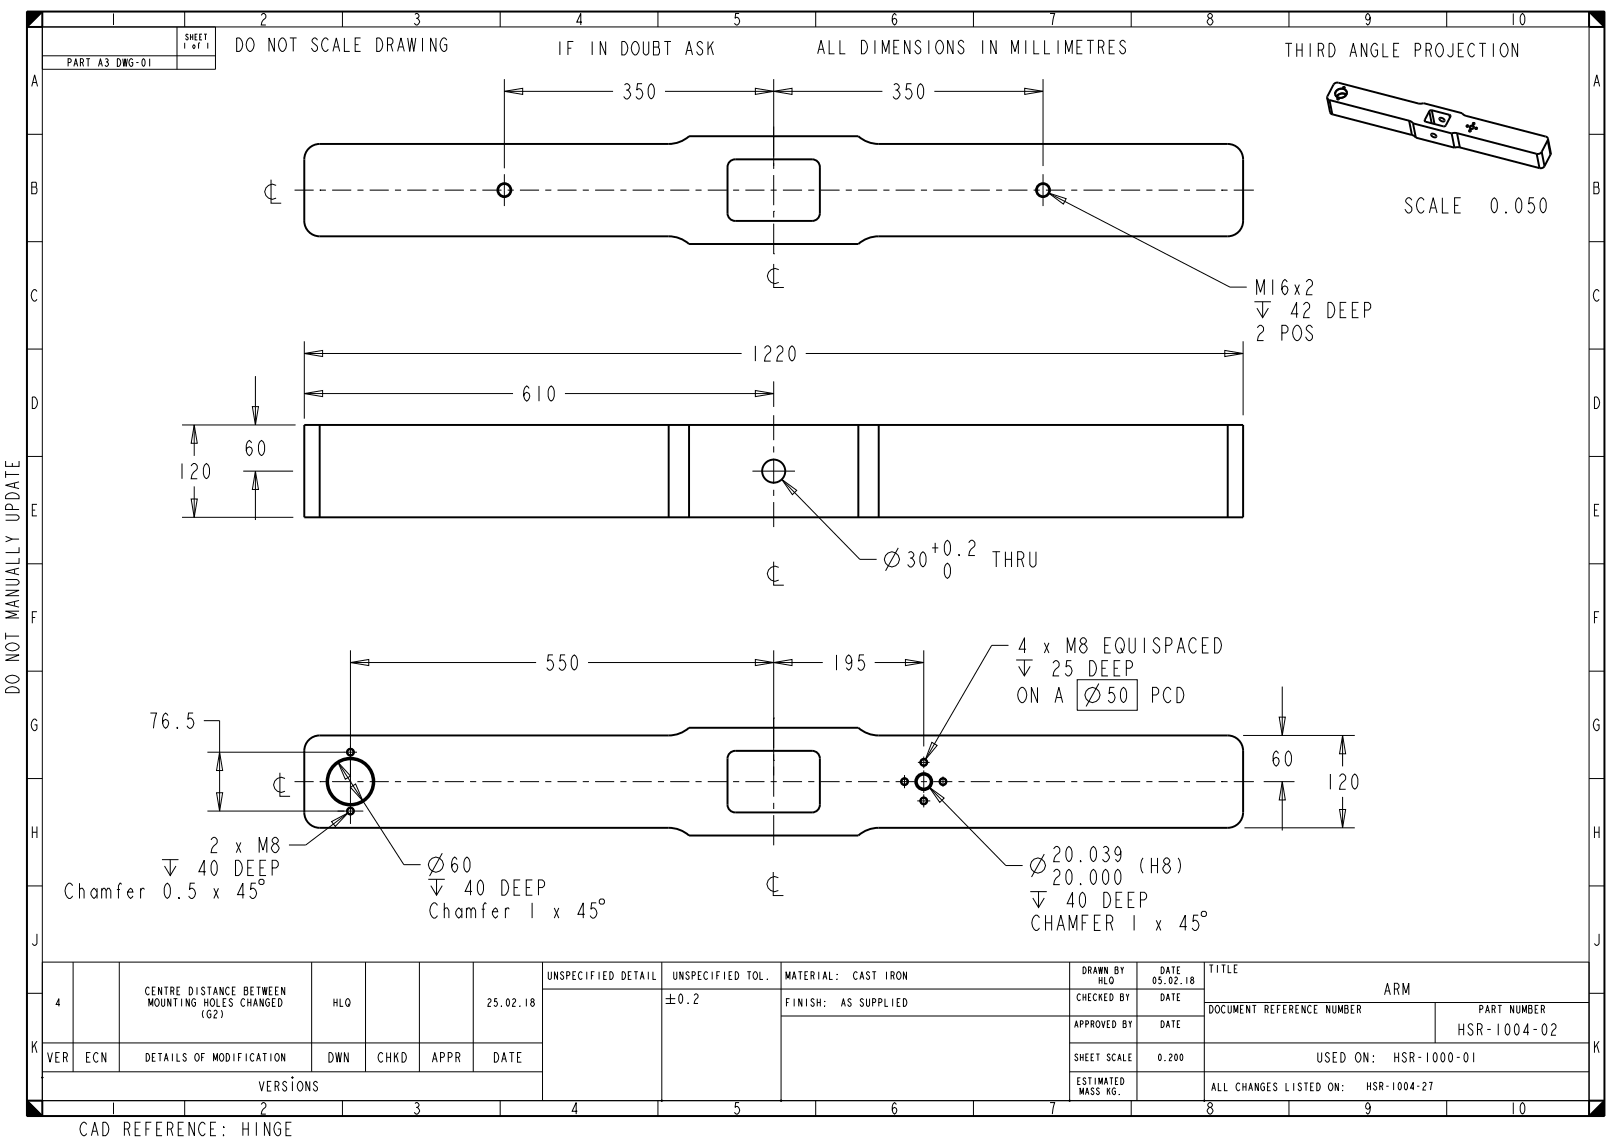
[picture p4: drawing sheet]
<svg xmlns="http://www.w3.org/2000/svg" width="420mm" height="297mm" viewBox="0 0 420 297" stroke-linecap="round" stroke-linejoin="round" font-family="sans-serif">
<path d="M7 3h4l-4 4zM413 3h4v4zM7 286l4 4h-4zM413 290l4-4v4z" fill="#000"/>
<g fill="none" stroke="#000" stroke-width=".26">
<path d="M7 3h4l-4 4zM7 7h410v279h-410zM11 3h402v287h-402zM11 14.5h45M46 7v11M48 3v4M56 7v11h-45M89 3v4M130 3v4M171 3v4M212 3v4M253 3v4"/>
<path d="M294 3v4M335 3v4M376 3v4M413 3h4v4zM7 34.9h4M131.1 23.7l4.7-.8v1.6zM131.1 20.6v23.1M131.1 23.7h28.2M172.8 23.7h56.5M196.3 22.9l4.8 .8-4.8 .8zM201.1 23.7l4.7-.8v1.6zM201.1 20.6v22.5"/>
<path d="M242.8 23.7h28.3M266.3 22.9l4.8 .8-4.8 .8zM271.1 20.6v22.5M413 34.9h4M70.4 46.7v6.1h2.7M71.8 48.2a1.95 1.95 0 0 0-3 1.6 1.95 1.95 0 0 0 3 1.7M272.5 50.1l4.6 1.5-.7 1.4zM272.5 50.1l47.2 24.5h4.3M7 62.8h4M201.1 68.6v6.1h2.6M202.4 70.1a1.95 1.95 0 0 0-3 1.6 1.95 1.95 0 0 0 3 1.7M328.2 78.4v4.1"/>
<path d="M413 62.8h4M7 90.7h4M66.4 97.7v12.7M79.1 91.9l4.7-.8v1.5zM79.1 88.7v20.1M79.1 91.9h113.6M201.1 99.1v6.6M209.4 91.9h113.7M318.3 91.1l4.8 .8-4.8 .7zM323.1 88.7v19.2M326.7 80.1l1.5 2.4 1.5-2.4M413 90.7h4"/>
<path d="M7 118.6h4M47.3 110.4h29.5M50.5 110.4l.8 4.8h-1.6zM50.5 110.4v8.1M65.6 105.7h1.6l-.8 4.7zM79.1 102.3l4.7-.8v1.6zM79.1 102.3h54.2M146.8 102.3h54.3M196.3 101.5l4.8 .8-4.8 .8zM413 118.6h4M47.3 134.4h28.9M49.7 129.7h1.6l-.8 4.7z"/>
<path d="M50.5 126.4v8M63.2 122.4h13M66.4 122.4l.8 4.8h-1.6zM66.4 122.4v12.7M203.2 124.6l3.9 2.8-1.2 1.1zM203.2 124.6l20.3 20.7h4.3M7 146.5h4M201.1 145.9v6.2h2.6M202.4 147.4a1.95 1.95 0 0 0-3 1.7 1.95 1.95 0 0 0 3 1.6M233.5 142.4l-3.3 5.9M413 146.5h4M7 174.4h4"/>
<path d="M91.1 172.2l4.7-.8v1.5zM91.1 169v32.5M91.1 172.2h48.2M152.8 172.2h61M196.3 171.4l4.8 .8-4.8 .7zM201.1 172.2l4.7-.8v1.5zM201.1 169v32.5M227.3 172.2h12.8M235.3 171.4l4.8 .8-4.8 .7zM240.1 169v25M262.1 167.7h-4.4l-17.2 29.7M264.8 173.2l1.4 2.4 1.5-2.4"/>
<path d="M266.2 171.5v4.1M280 176.6h15.6v8h-15.6zM285.6 177.6l-3.3 6M289.6 178.6h-1.2l-.2 1.7 .4-.4a1.33 1.33 0 0 1 1.2 1.4 1.33 1.33 0 0 1-1.2 1.3l-.6-.7M291.6 178.9l.4-.3a2.68 2.68 0 0 1 0 4 2.81 2.81 0 0 1-.4-3.7zM333.3 178.4v12.7M413 174.4h4M53 187.3h4.1v23.5M53.9 195.5h35.6M57.1 195.5l.8 4.7h-1.6zM87.8 198.1l3.3 3.5-1.4 .9zM87.8 198.1l17.2 26.6h4.3"/>
<path d="M242.2 192.9l1.4 .8-3.1 3.7zM323.1 191.1h29M332.5 186.3h1.6l-.8 4.8zM348.9 191.1l.8 4.8h-1.6zM348.9 191.1v8M7 202.3h4M53.9 210.8h35.6M56.3 206h1.6l-.8 4.8zM72.7 200.8v6.1h2.7M74.1 202.3a1.95 1.95 0 0 0-3 1.6 1.95 1.95 0 0 0 3 1.7M86.2 213.5l4.2-2.3-3.3 3.5zM90.4 211.2l-10.9 8.4h-4.4"/>
<path d="M91.1 204.6l1.3-.9 1.9 4.5zM241.5 204.5l3.9 2.9-1.2 1.1zM241.5 204.5l19.9 20.4h4.4M323.4 215.1h28.7M328.4 203.1h8M333.3 203.1l.8 4.8h-1.6zM333.3 203.1v12.7M348.1 210.3h1.6l-.8 4.8zM348.9 207.1v8M413 202.3h4M7 230.2h4M18.9 230.2l-.6-.7a1.3 1.3 0 0 0-1.2 1 2.47 2.47 0 0 0 .8 3h.4l.6-.7"/>
<path d="M20.7 231.5v-.4l.4-.3h.4l.4 .7v2M20.7 229.5v4M25.2 231.8l-.8-1a1.47 1.47 0 0 0-.8 1.3 1.47 1.47 0 0 0 .8 1.4l.8-1M25.2 230.8v2.7M26.4 231.5l.4-.7h.4l.4 .7v2M26.4 230.8v2.7M27.6 231.5l.4-.7h.4l.4 .7v2M30.4 231.1h.8M31.6 229.8l-.4-.3-.4 .7v3.3M33.2 231.8h1.4l-.2-.7-.4-.3a1.47 1.47 0 0 0-.9 1.3 1.47 1.47 0 0 0 .9 1.4l.6-.7M36.5 230.8v2.7M37.5 231.1l-.2-.3h-.4l-.4 .7"/>
<path d="M42.1 223.4h4.3M42.8 225l1.4 2.5 1.5-2.5M43.1 229.8l.4-.3a2.68 2.68 0 0 1 0 4 2.81 2.81 0 0 1-.4-3.7zM44.2 223.4v4.1M46.5 233.1l.2 .4h-.2zM50.6 229.5h-1.2l-.2 1.6 .4-.3a1.33 1.33 0 0 1 1.2 1.3 1.33 1.33 0 0 1-1.2 1.4l-.6-.7M55.6 230.8l1.2 2.7M56.8 230.8l-1.2 2.7M63.5 232.5h-1.8l1.4-3v4M66.5 229.5h-1.2l-.2 1.6 .4-.3a1.33 1.33 0 0 1 1.2 1.3 1.33 1.33 0 0 1-1.2 1.4l-.6-.7M67.6 228.5h.7l.3 .3v.7l-.3 .3h-.7l-.3-.3v-.7zM111.3 228.5h4.3"/>
<path d="M112 230.1l1.5 2.5 1.4-2.5M113.5 228.5v4.1M113.7 235.3l-.6-.7a1.31 1.31 0 0 0-1.2 1 2.47 2.47 0 0 0 .8 3h.4l.6-.7M114.9 221.7l-3.3 6M115.5 236.6v-.3l.4-.4h.4l.4 .7v2M115.5 234.6v4M120 236.9l-.8-1a1.47 1.47 0 0 0-.8 1.3 1.47 1.47 0 0 0 .8 1.4l.8-1M120 235.9v2.7M121.2 236.6l.4-.7h.4l.4 .7v2M121.2 235.9v2.7M122.4 236.6l.4-.7h.4l.4 .7v2M125.2 236.3h.8"/>
<path d="M126.4 234.9l-.4-.3-.4 .7v3.3M128 236.9h1.4l-.2-.6-.4-.4a1.47 1.47 0 0 0-.9 1.3 1.47 1.47 0 0 0 .9 1.4l.6-.7M131.3 235.9v2.7M132.3 236.3l-.2-.4h-.4l-.4 .7M138.3 234.6v4M144 235.9l1.2 2.7M145.2 235.9l-1.2 2.7M152 237.6h-1.8l1.4-3v4M155 234.6h-1.2l-.2 1.7 .4-.4a1.33 1.33 0 0 1 1.2 1.3 1.33 1.33 0 0 1-1.2 1.4l-.6-.7M155.8 233.9l.3-.3h.6l.4 .3v.7l-.4 .3h-.6l-.3-.3zM201 226.6v6.1h2.6M202.3 228.1a1.95 1.95 0 0 0-3 1.6 1.95 1.95 0 0 0 3 1.7"/>
<path d="M267.8 231.7h4.3M268.4 233.3l1.5 2.5 1.5-2.5M269.9 231.7v4.1M270.1 238.5l-.5-.7a1.3 1.3 0 0 0-1.2 1 2.47 2.47 0 0 0 .8 3h.4l.5-.7M271.4 221.9l-3.3 6M271.7 237.8v4M271.7 239.8h1.6M273.3 237.8v4M281.3 239.8h1M282.8 237.8h-1.5v4M284.4 239.8h1M286 237.8h-1.6v4h1.6"/>
<path d="M287.6 239.8h1l.6-.7v-.6l-.6-.7h-1v4M288.6 239.8l.6 2M294.8 237.8v4M300.5 239.1l1.2 2.7M301.7 239.1l-1.2 2.7M311.4 237.8h-1.2l-.2 1.7 .4-.4a1.33 1.33 0 0 1 1.2 1.3 1.33 1.33 0 0 1-1.2 1.4l-.6-.7M312.5 236.8h.7l.3 .3v.7l-.3 .3h-.7l-.3-.3v-.7zM413 230.2h4M7 258.1h4M11 250h402M19 250v28.5M31 250v28.5"/>
<path d="M81 250v28.5M95 250v28.5M109 250v28.5M123 250v28.5M141 257h172M141 250v36M172 250v36M173 259.5h2.5M174.3 258.2v2.5M176.7 258.5l.2-.3a1.69 1.69 0 0 1 0 2.5 1.77 1.77 0 0 1-.2-2.2zM180.4 258.7l.4-.5h.2l.4 .5a.97 .97 0 0 1-.6 1l-.4 1h1M203 250v36"/>
<path d="M274.7 241.8l1-4 1 4M275.1 240.4h1.2M277.9 241.8v-4l1 3.3 1-3.3v4M278 250v36M295.5 250v36M308.4 240.8h-1.7l1.4-3v4M313 250v36M413 258.1h4M11 271h130M11 278.5h130M173 260.7h2.5M178.8 260.5l.1 .2z"/>
<path d="M203 264h110M278 271h135M278 278.5h135M313 260.5h100M373 260.5v10.5M7 286l4 4h-4zM48 286v4M89 286v4M130 286v4M171 286v4M212 286v4M253 286v4"/>
<path d="M294 286v4M335 286v4M376 286v4M413 290l4-4v4z"/>
<circle cx="231.8" cy="145.3" r="1.95"/>
<circle cx="283.9" cy="180.6" r="1.95"/>
<circle cx="113.3" cy="224.7" r="1.95"/>
<circle cx="269.7" cy="224.9" r="1.95"/>
</g>
<g fill="none" stroke="#000" stroke-width=".51">
<path d="M7 3h410v287h-410zM11 3v4h-4zM413 3l4 4h-4zM80.3 38.6a4 4 0 0 1 2.8-1.2h90.7a8 8 0 0 0 5.3-2h44a8 8 0 0 0 5.3 2h90.7a4 4 0 0 1 4 4v16a4 4 0 0 1-4 4h-90.7a8 8 0 0 0-5.3 2h-44a8 8 0 0 0-5.3-2h-90.7a4 4 0 0 1-4-4v-16a4 4 0 0 1 1.2-2.8zM344.9 25.4l1.7-3.5 .5-.4h.6l20.9 5.4 1.4-.1 10 2.6 .9 .7 20.8 5.4 .6 .5M344.9 25.4l.8 3.8 .6 .5M344.9 25.4l.6 .6M345.5 26l.8 3.7M345.5 26l20.7 5.4M346.3 29.7l20.7 5.4M347.1 24.5a1.59 1.59 0 0 0 1.4 .9 1.59 1.59 0 0 0 1.4-.8M347.4 25.1h.1"/>
<path d="M348 25.7l-.1 .1M348 25.7h.1M348 25.6v.1M348 25.6h-.4l.3 .2M348 25.6l-.1 .2M349.4 22.9h.1M349.5 22.8l-.2 .1M349.5 22.8h.1M349.5 22.8l-.4-.1 .2 .2M349.5 22.8l-.4-.1v.2h.3M349.5 22.8l-.1 .1M349.9 24.6a1.69 1.69 0 0 0-2.5 .5"/>
<path d="M349.9 24.6a1.75 1.75 0 0 0-2.5 .5M349.9 24.6h.1M350 24l-.1 .6M350 24a1.55 1.55 0 0 0-1.7-.9 1.55 1.55 0 0 0-1.2 1.4M350.1 23.9v.1M350.1 23.9a1.59 1.59 0 0 0-1.8-.9 1.59 1.59 0 0 0-1.3 1.6M350.1 24l-.2 .6M366.2 31.4l1 .7M366.2 31.4l.8 3.7M367 35.1l1 .7M367.2 32.1l.8 3.7M367.2 32.1l10.1 2.6"/>
<path d="M368 35.8l10 2.6M370.3 31.1l.1 .4M371.5 28.9l-1.2 2.2M371.5 28.9l.6 3.1M372.1 28.6l-.6 .3M372.1 28.6l.7 3.6M372.1 28.6l4.6 1.2M376.7 29.8l.3 .5-1.2 2.3-.4 .2-4.9-1.2-.2-.2v-.3M376.7 29.8l.1 .8M377.3 34.7l.7 3.7M378.7 34.6l-1.4 .1M378.7 34.6l20.7 5.4"/>
<path d="M378.7 34.6l.7 3.7M379.4 38.3l-1.4 .1M379.4 38.3l20.7 5.4M381.6 32.8l-.1 .1M381.6 32.8h.1M381.6 32.7v.1M381.6 32.7h-.4l.3 .2M381.6 32.7h-.4v.2h.3M382 32.9a.52 .52 0 0 0 .4 .6 .52 .52 0 0 0 .6-.3M382 32.9a.52 .52 0 0 1 .7-.4 .52 .52 0 0 1 .3 .7M382.2 32.8a.45 .45 0 0 1 .6-.2 .45 .45 0 0 1 .2 .6l-.1 .1a.44 .44 0 0 1-.6 .2 .44 .44 0 0 1-.1-.7zM382.2 34l-.1 .1"/>
<path d="M382.2 34h.1M382.2 34l-.3-.1 .2 .2M382.3 34l-.4-.1-.1 .2h.3M383 33.2h.1M383.2 32.2l-.1 .1M383.2 32.2h.1M383.2 32.1v.1M383.2 32.1h-.4l.3 .2M383.2 32.1l-.4-.1v.2l.3 .1M383.9 33.4l-.2 .1M383.9 33.4h.1M383.9 33.3v.1"/>
<path d="M383.9 33.3h-.4l.2 .2M383.9 33.3l-.4-.1v.2l.2 .1M399.4 40l.7 3.7M400.7 39.5l-.6 .4-.7 .1M400.7 39.5l.7 3.7M402.2 36.5l-1.5 3M402.2 36.5l.8 3.7M402.3 36l.8 3.8-.1 .4M402.3 36l-.1 .5M189.7 42l.9-.5 .5-.1h20a2 2 0 0 1 2 2v12a2 2 0 0 1-2 2h-20a2 2 0 0 1-2-2v-12l.1-.5zM401.4 43.2l-.5 .4-.8 .1M403 40.2l-1.6 3"/>
<path d="M79.1 110.4h244v24h-244zM83.1 110.4v24M173.8 110.4v24M179.1 110.4v24M223.1 110.4v24M228.4 110.4v24M319.1 110.4v24M80.3 192.3a4 4 0 0 1 2.8-1.2h90.7a8 8 0 0 0 5.3-2h44a8 8 0 0 0 5.3 2h90.7a4 4 0 0 1 4 4v16a4 4 0 0 1-4 4h-90.7a8 8 0 0 0-5.3 2h-44a8 8 0 0 0-5.3-2h-90.7a4 4 0 0 1-4-4v-16a4 4 0 0 1 1.2-2.8zM189.7 195.7l.9-.5 .5-.1h20a2 2 0 0 1 2 2v12a2 2 0 0 1-2 2h-20a2 2 0 0 1-2-2v-12l.1-.5zM10.8 279.8l.4 .4M11.2 279.8l-.4 .4M75.8 279.8l.4 .4"/>
<path d="M76.2 279.8l-.4 .4M7 286h4v4zM171.8 285.8l.4 .4M172.2 285.8l-.4 .4M202.8 285.8l.4 .4M203.2 285.8l-.4 .4M277.8 285.8l.4 .4M278.2 285.8l-.4 .4M413 286h4l-4 4z"/>
<circle cx="131.1" cy="49.4" r="1.8"/>
<circle cx="131.1" cy="49.4" r="1.6"/>
<circle cx="271.1" cy="49.4" r="1.8"/>
<circle cx="271.1" cy="49.4" r="1.6"/>
<circle cx="91.1" cy="195.5" r=".8"/>
<circle cx="91.1" cy="195.5" r=".9"/>
<circle cx="240.1" cy="198.1" r=".8"/>
<circle cx="240.1" cy="198.1" r=".9"/>
<circle cx="91.1" cy="203.1" r="6"/>
<circle cx="91.1" cy="203.1" r="5.8"/>
<circle cx="91.1" cy="203.1" r="6.2"/>
<circle cx="91.1" cy="210.8" r=".8"/>
<circle cx="91.1" cy="210.8" r=".9"/>
<circle cx="235.1" cy="203.1" r=".9"/>
<circle cx="235.1" cy="203.1" r=".8"/>
<circle cx="240.1" cy="203.1" r="2.2"/>
<circle cx="240.1" cy="203.1" r="1.8"/>
<circle cx="240.1" cy="203.1" r="2"/>
<circle cx="240.1" cy="208.1" r=".8"/>
<circle cx="240.1" cy="208.1" r=".9"/>
<circle cx="245.1" cy="203.1" r=".8"/>
<circle cx="245.1" cy="203.1" r=".9"/>
</g>
<!-- layer: 02___PRT_ALL_AXES -->
<g fill="none" stroke="#000" stroke-width=".26">
<path d="M201.1 32.9v7.8M76.5 49.4h5M83.1 49.4h.1M83.1 49.4h1.6M86.3 49.4h5M92.9 49.4h1.6M96.1 49.4h4.9M102.6 49.4h1.6M105.8 49.4h5M112.4 49.4h1.6M115.6 49.4h5M122.2 49.4h1.6"/>
<path d="M125.4 49.4h4.9M131.1 45.3v8.2M131.9 49.4h1.6M135.1 49.4h5M141.7 49.4h1.6M144.9 49.4h5M151.5 49.4h1.6M154.7 49.4h4.9M161.2 49.4h1.6M164.4 49.4h5M171 49.4h1.6M174.2 49.4h5"/>
<path d="M180.8 49.4h1.6M183.9 49.4h5M190.5 49.4h1.6M193.7 49.4h5M200.3 49.4h1.6M201.1 54.9h.1M201.1 42.3v1.6M201.1 45.5v7.8M201.1 54.9v1.6M201.1 58.1v7.8M203.5 49.4h5M210 49.4h1.6"/>
<path d="M213.2 49.4h5M219.8 49.4h1.6M223 49.4h5M229.6 49.4h1.6M232.8 49.4h4.9M239.3 49.4h1.6M242.5 49.4h5M249.1 49.4h1.6M252.3 49.4h5M258.9 49.4h1.6M262.1 49.4h4.9M268.6 49.4h1.6"/>
<path d="M271.1 45.3v8.2M271.8 49.4h5M278.4 49.4h1.6M281.6 49.4h5M288.2 49.4h1.6M291.4 49.4h4.9M297.9 49.4h1.6M301.1 49.4h5M307.7 49.4h1.6M310.9 49.4h5M317.5 49.4h.1M317.5 49.4h1.6"/>
<path d="M320.6 49.4h5M325.6 49.4h.1M201.1 65.9h.1M201.1 107.9v6.5M201.1 116v1.6M201.1 119.2v6.5M195.5 122.4h11.1M201.1 127.3v1.6M201.1 130.5v6.5M89.4 195.5h3.4M91.1 193.8v20.3M201.1 197.6h.1"/>
<path d="M201.1 186.6h.1M201.1 186.6v7.8M201.1 196v1.6M201.1 199.2v7.8M238.6 198.1h3M240.1 196.6v3M76.5 203.1h5M83.1 203.1h.1M83.1 203.1h1.6M86.3 203.1h5M87.7 210.8h6.7M92.9 203.1h1.6"/>
<path d="M96.1 203.1h4.9M102.6 203.1h1.6M105.8 203.1h5M112.4 203.1h1.6M115.6 203.1h5M122.2 203.1h1.6M125.4 203.1h4.9M131.9 203.1h1.6M135.1 203.1h5M141.7 203.1h1.6M144.9 203.1h5M151.5 203.1h1.6"/>
<path d="M154.7 203.1h4.9M161.2 203.1h1.6M164.4 203.1h5M171 203.1h1.6M174.2 203.1h5M180.8 203.1h1.6M183.9 203.1h5M190.5 203.1h1.6M193.7 203.1h5M200.3 203.1h1.6M201.1 208.6v1.6M201.1 211.8v7.8"/>
<path d="M203.5 203.1h5M210 203.1h1.6M213.2 203.1h5M219.8 203.1h1.6M223 203.1h5M229.6 203.1h1.6M232.8 203.1h4.9M235.1 201.4v3.4M238.4 208.1h3.4M239.3 203.1h1.6M240.1 200.2v5.8M240.1 206.4v3.4"/>
<path d="M242.5 203.1h5M245.1 201.8v2.6M249.1 203.1h1.6M252.3 203.1h5M258.9 203.1h1.6M262.1 203.1h4.9M268.6 203.1h1.6M271.8 203.1h5M278.4 203.1h1.6M281.6 203.1h5M288.2 203.1h1.6M291.4 203.1h4.9"/>
<path d="M297.9 203.1h1.6M301.1 203.1h5M307.7 203.1h1.6M310.9 203.1h5M317.5 203.1h.1M317.5 203.1h1.6M320.6 203.1h5M325.6 203.1h.1"/>
</g>
<g fill="none" stroke="#000" stroke-width=".51">
<path d="M372 34.8a.77 .77 0 0 1 .9 0 .77 .77 0 0 1 .3 .9 .82 .82 0 0 1-.9-.1 .82 .82 0 0 1-.3-.8zM374.1 30.7a.78 .78 0 0 1 1 0 .78 .78 0 0 1 .3 .8 .82 .82 0 0 1-.9 0 .82 .82 0 0 1-.4-.8z"/>
<circle cx="201.1" cy="122.4" r="3"/>
</g>
<g font-size="5.2">
<text x="161.3" y="25.7">350</text>
<text x="231.3" y="25.7">350</text>
<text x="365.1" y="55.3">SCALE</text>
<text x="387.2" y="55.3">0.050</text>
<text x="326" y="76.6">M16x2</text>
<text x="334.8" y="82.5">42 DEEP</text>
<text x="326" y="88.5">2 POS</text>
<text x="194.7" y="93.8">1220</text>
<text x="135.3" y="104.2">610</text>
<text x="63.2" y="118.4">60</text>
<text x="45.7" y="124.4">120</text>
<text x="235.1" y="147.3">30</text>
<text x="241.5" y="144.4">+0.2</text>
<text x="257.3" y="147.3">THRU</text>
<text x="244.6" y="150.3">0</text>
<text x="264.1" y="169.7">4 x M8 EQUISPACED</text>
<text x="141.3" y="174.1">550</text>
<text x="215.8" y="174.1">195</text>
<text x="272.9" y="175.6">25 DEEP</text>
<text x="264.1" y="182.6">ON A</text>
<text x="298.7" y="182.6">PCD</text>
<text x="38.3" y="189.2">76.5</text>
<text x="330.1" y="199.1">60</text>
<text x="344.2" y="205.1">120</text>
<text x="54.1" y="221.6">2 x M8</text>
<text x="50.9" y="227.5">40 DEEP</text>
<text x="116.6" y="226.7">60</text>
<text x="273.1" y="223.9">20.039</text>
<text x="295.2" y="226.9">(H8)</text>
<text x="120.1" y="232.6">40 DEEP</text>
<text x="273.1" y="229.9">20.000</text>
<text x="276.6" y="235.8">40 DEEP</text>
</g>
<g font-size="4.5">
<text x="61.5" y="13.4">DO NOT SCALE DRAWING</text>
<text x="144.6" y="14.3">IF IN DOUBT ASK</text>
<text x="213" y="14">ALL DIMENSIONS IN MILLIMETRES</text>
<text x="334.3" y="14.8">THIRD ANGLE PROJECTION</text>
<text x="5" y="179.9" transform="rotate(-90 5 179.9)">DO NOT MANUALLY UPDATE</text>
<text x="21" y="295.1">CAD REFERENCE:</text>
<text x="62.6" y="295.1">HINGE</text>
</g>
<g font-size="3.9">
<text x="28.3" y="6.5">1</text>
<text x="67.3" y="6.5">2</text>
<text x="107.2" y="6.5">3</text>
<text x="149.3" y="6.5">4</text>
<text x="190.3" y="6.5">5</text>
<text x="231.3" y="6.5">6</text>
<text x="272.3" y="6.5">7</text>
<text x="313.3" y="6.5">8</text>
<text x="354.3" y="6.5">9</text>
<text x="392.2" y="6.5">10</text>
<text x="7.8" y="22.5">A</text>
<text x="413.8" y="22.5">A</text>
<text x="7.8" y="50.4">B</text>
<text x="413.8" y="50.4">B</text>
<text x="7.8" y="78.3">C</text>
<text x="413.8" y="78.3">C</text>
<text x="7.8" y="106.2">D</text>
<text x="413.8" y="106.2">D</text>
<text x="7.8" y="134">E</text>
<text x="413.8" y="134">E</text>
<text x="7.8" y="162">F</text>
<text x="413.8" y="162">F</text>
<text x="7.8" y="189.9">G</text>
<text x="413.8" y="189.9">G</text>
<text x="7.8" y="217.7">H</text>
<text x="413.8" y="217.7">H</text>
<text x="7.8" y="245.7">J</text>
<text x="413.8" y="245.7">J</text>
<text x="359.5" y="258.5">ARM</text>
<text x="379" y="269">HSR-1004-02</text>
<text x="7.8" y="273.6">K</text>
<text x="413.8" y="273.6">K</text>
<text x="28.3" y="289.5">1</text>
<text x="67.3" y="289.5">2</text>
<text x="107.2" y="289.5">3</text>
<text x="148.2" y="289.5">4</text>
<text x="190.3" y="289.5">5</text>
<text x="231.3" y="289.5">6</text>
<text x="272.3" y="289.5">7</text>
<text x="313.3" y="289.5">8</text>
<text x="354.3" y="289.5">9</text>
<text x="392.2" y="289.5">10</text>
</g>
<g font-size="3.3">
<text x="12.1" y="276">VER</text>
<text x="22.1" y="276">ECN</text>
<text x="85.1" y="276">DWN</text>
<text x="98.1" y="276">CHKD</text>
<text x="112.1" y="276">APPR</text>
<text x="128.1" y="276">DATE</text>
<text x="342.5" y="276">USED ON:</text>
<text x="362" y="276">HSR-1000-01</text>
<text x="67.2" y="283.5">VERSIONS</text>
</g>
<g font-size="2.6">
<text x="17.4" y="17.3">PART A3 DWG-01</text>
<text x="142.5" y="254.5">UNSPECIFIED DETAIL</text>
<text x="175" y="254.5">UNSPECIFIED TOL.</text>
<text x="204" y="254.5">MATERIAL:</text>
<text x="221.2" y="254.5">CAST IRON</text>
<text x="314" y="252.7">TITLE</text>
<text x="14.2" y="261.5">4</text>
<text x="38.1" y="258.5">CENTRE DISTANCE BETWEEN</text>
<text x="38.8" y="261.5">MOUNTING HOLES CHANGED</text>
<text x="86.4" y="261.5">HLQ</text>
<text x="126.5" y="261.5">25.02.18</text>
<text x="204" y="261.5">FINISH:</text>
<text x="218" y="261.5">AS SUPPLIED</text>
<text x="314" y="263.2">DOCUMENT REFERENCE NUMBER</text>
<text x="384.4" y="263.2">PART NUMBER</text>
<text x="52.1" y="264.5">(G2)</text>
<text x="38.1" y="275.7">DETAILS OF MODIFICATION</text>
<text x="314.6" y="283.4">ALL CHANGES LISTED ON:</text>
<text x="355.2" y="283.2">HSR-1004-27</text>
</g>
<g font-size="2.3">
<text x="281.3" y="253">DRAWN BY</text>
<text x="285.4" y="255.6">HLQ</text>
<text x="299.5" y="255.6">05.02.18</text>
<text x="301.5" y="253">DATE</text>
<text x="279.9" y="260">CHECKED BY</text>
<text x="301.5" y="260">DATE</text>
<text x="279.2" y="267">APPROVED BY</text>
<text x="301.5" y="267">DATE</text>
<text x="279.2" y="275.6">SHEET SCALE</text>
<text x="300.8" y="275.6">0.200</text>
<text x="279.9" y="281.8">ESTIMATED</text>
<text x="280.6" y="284.4">MASS KG.</text>
</g>
<g font-size="2">
<text x="48.1" y="10.4">SHEET</text>
<text x="47.4" y="12.6">1 of 1</text>
</g>
</svg>
